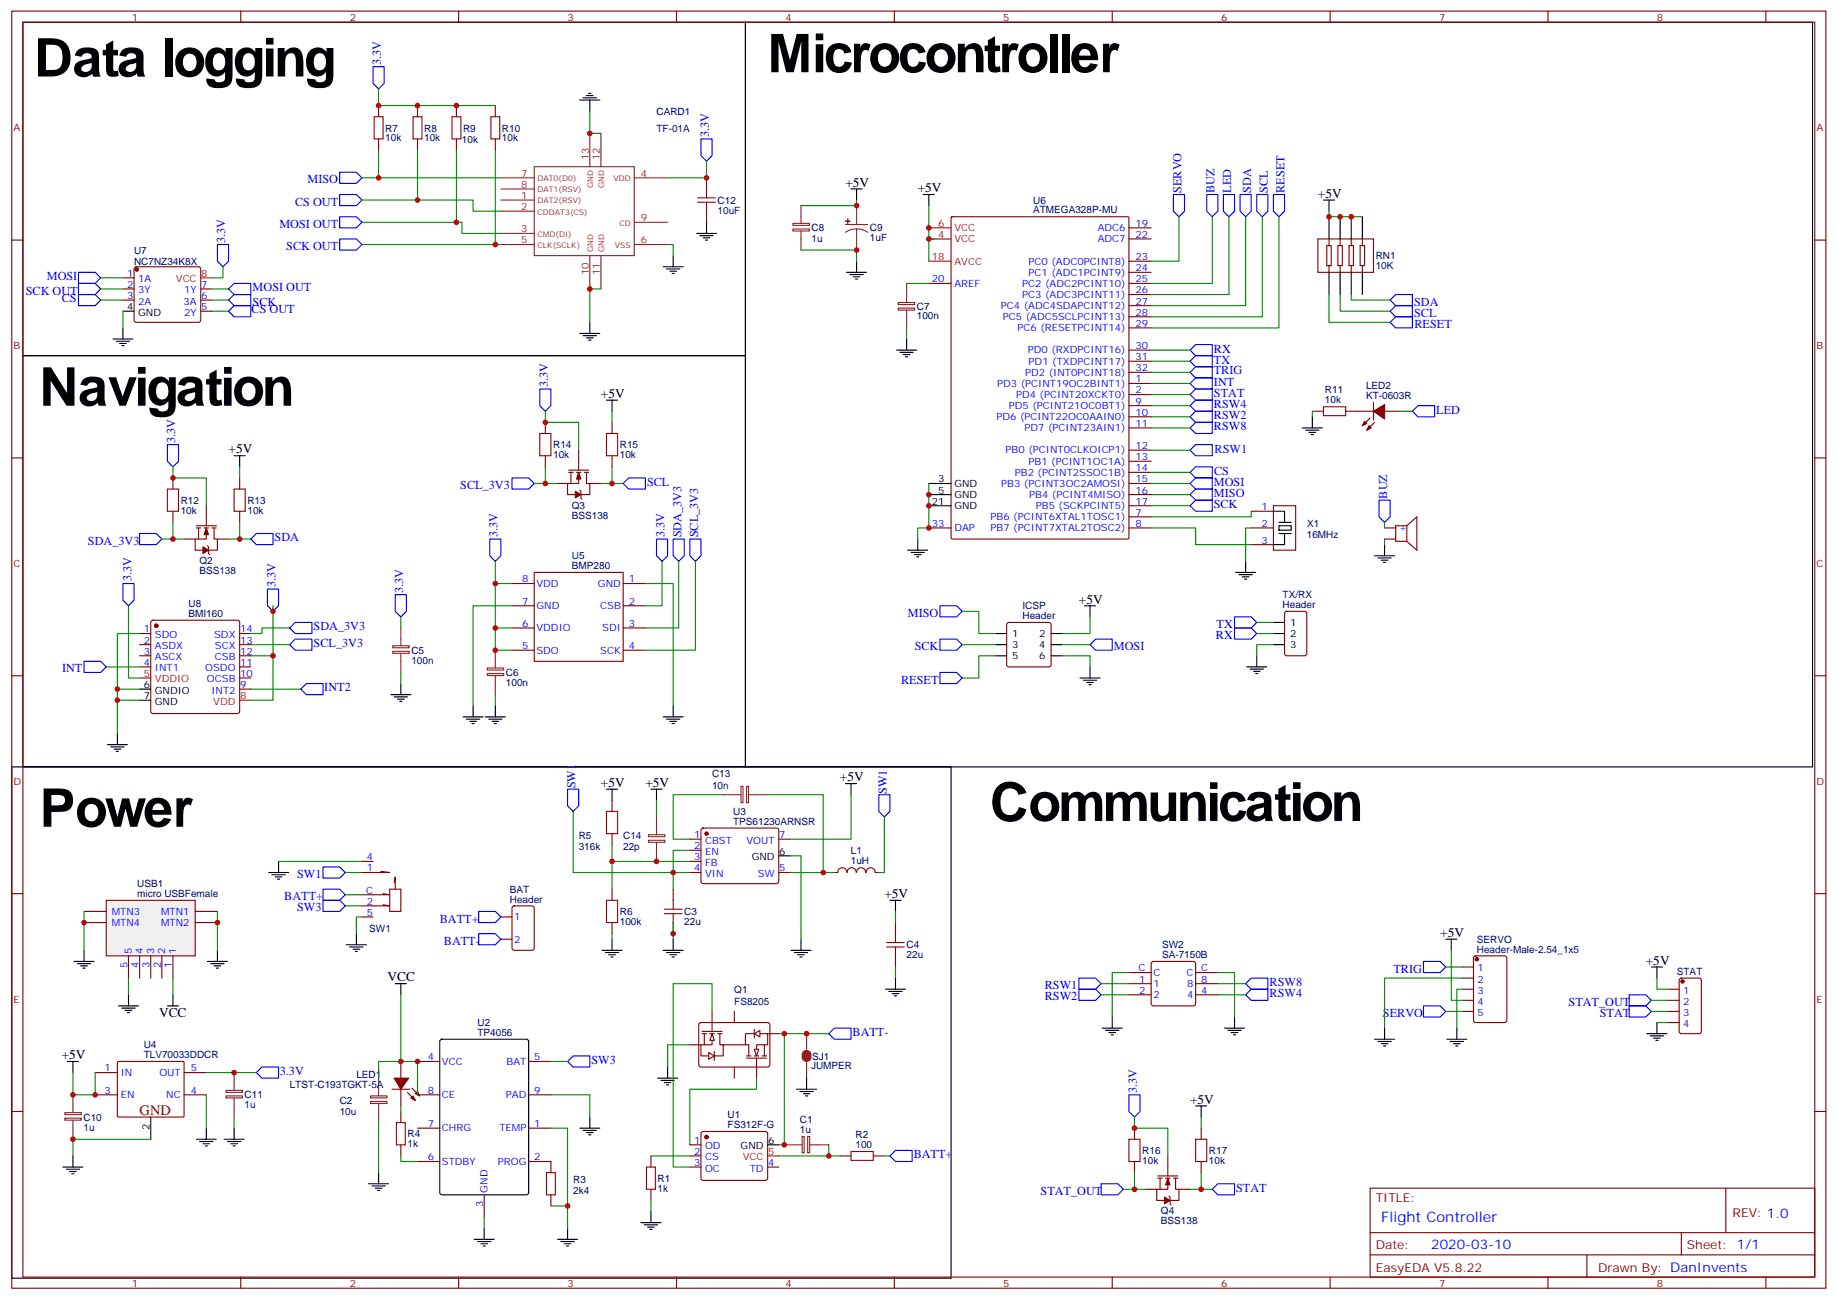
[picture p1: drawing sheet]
<svg xmlns="http://www.w3.org/2000/svg" width="583mm" height="413mm" viewBox="0 0 583 413" stroke-linecap="round" stroke-linejoin="round" font-family="sans-serif">
<path d="M7.3 7.1h229.3v105.8h-229.3zM236.6 7.1h338.6v236.3h-338.6zM7.3 112.9h229.3v130.5h-229.3zM3.7 243.4h298.1v162.3h-298.1zM243.6 363.4h3.6" fill="none" stroke="#000" stroke-width=".35"/>
<g fill="none" stroke="#870000" stroke-width=".35">
<path d="M3.7 3.5h575.8v405.4h-575.8zM7.3 7.1h568.6v398.2h-568.6zM76.4 3.5v3.6M145.6 3.5v3.6M214.7 3.5v3.6M283.8 3.5v3.6M353 3.5v3.6M422.1 3.5v3.6M491.3 3.5v3.6M560.4 3.5v3.6M3.7 76.2h3.6M575.9 76.2h3.6"/>
<path d="M3.7 145.3h3.6M575.9 145.3h3.6M3.7 214.5h3.6M575.9 214.5h3.6M3.7 283.6h3.6M575.9 283.6h3.6M222 324.8l.5-.2h21.4l.4 .7v12.9l-.7 .5-21.4-.1-.4-.6v-12.7zM222.8 327.4h6.4M222.8 328.1h1.4M223.5 328.1v3.5M225.3 328.1h1.4M226 328.1v3.5h-3.5v3.5h2.4"/>
<path d="M226 324.6v2.8M226.7 333.7v2.8M227.8 328.1h1.4M228.5 328.1v3.5h1v3.5h-2.8M229.5 331.6h7.1M236.9 335.8h6.4M236.9 335.1h1.4M239.4 328.1h-2.8v3.5h1v3.5M239.4 326.7v2.8M239.4 335.1h1.4M240.1 335.8v2.9M241.2 328.1h2.4v3.5h-3.5v3.5"/>
<path d="M241.9 335.1h1.4M242.6 331.6v3.5M3.7 352.8h3.6M222.7 359.3l.5-.2h19.7l.5 .2 .2 .5v14.4l-.7 .4h-20l-.4-.7v-14.1zM575.9 352.8h3.6M218.9 363.4h3.6M218.9 366.9h3.6M218.9 370.4h3.6M243.6 370.4h3.6M266.6 366.9h3.5M277.1 366.9h3.6M434.8 377.1h141.1v28.2h-141.1z"/>
<path d="M547.7 377.1v14.1M434.8 391.2h141.1M434.8 398.3h141.1M503.6 398.3v7M533.6 391.2v7.1M76.4 405.3v3.6M145.6 405.3v3.6M214.7 405.3v3.6M283.8 405.3v3.6M353 405.3v3.6M422.1 405.3v3.6M491.3 405.3v3.6"/>
<path d="M560.4 405.3v3.6"/>
</g>
<circle cx="224.2" cy="360.9" r=".53" fill="#870000" stroke="#870000" stroke-width=".35"/>
<path d="M243.6 366.9h3.6" fill="none" stroke="#f00" stroke-width=".35"/>
<path d="M248.9 363.4h5.7M254.6 360.7h.6v5.2h-.6zM256.3 360.7h.7v5.2h-.7zM257 363.4h6" fill="none" stroke="#8c2424" stroke-width=".35"/>
<path d="M270.1 365.5h7v2.8h-7z" fill="none" stroke="#a10000" stroke-width=".35"/>
<g fill="#fff" stroke="#870000" stroke-width=".35">
<path d="M226 328.1l.7 2.1h-1.4z"/>
<path d="M224.9 334.1l1.8 1-1.8 1.1z"/>
<path d="M239.4 333h1.4l-.7 2.1z"/>
<path d="M239.4 328.1l1.8-1.1v2.1z"/>
</g>
<path d="M218.9 331.6h3.6M226 321v3.6M233 321v3.6M233 338.7v3.5M240.1 338.7v3.5M243.6 328.1h3.6" fill="none" stroke="#870000" stroke-width=".35"/>
<path d="M33.7 285.7h28.2v17.7h-28.2z" fill="#f0f0f0" stroke="#870000" stroke-width=".35"/>
<g fill="none" stroke="#870000" stroke-width=".35">
<path d="M120.2 33.5v3.5M132.5 33.5v3.5M144.9 33.5v3.5M157.2 33.5v3.5M120.2 44.1v3.5M132.5 44.1v3.5M144.9 44.1v3.5M157.2 44.1v3.5M224.2 56.4v3.6M224.2 67v3.6M301.9 69l.3-.2h55.7l.3 .2 .1 101.7-.2 .3-55.9 .1-.3-.2zM358.3 72.3h7"/>
<path d="M358.3 75.8h7M418.3 75.8h17.6v10.6h-17.6zM421.1 78h1.4v6.3h-1.4zM421.8 75.8v2.2M424.6 78h1.4v6.3h-1.4zM425.3 75.8v2.2M428.1 78h1.4v6.3h-1.4zM428.8 75.8v2.2M431.7 78h1.4v6.3h-1.4zM432.4 75.8v2.2M39 88.2h3.5M39 91.7h3.5"/>
<path d="M39 95.2h3.5M42.8 84.9l.5-.2h19.7l.5 .2 .2 .5v16.2l-.2 .5-.5 .2h-19.7l-.5-.2-.3-.5v-16.2zM63.7 91.7h3.5M63.7 95.2h3.5M63.7 98.8h3.5M294.8 90h7M358.3 90h7M358.3 82.9h7M358.3 86.4h7M358.3 93.5h7M358.3 97h7M421.8 84.3v2.1"/>
<path d="M425.3 84.3v2.1M428.8 84.3v2.1M432.4 84.3v2.1M358.3 104.1h7M358.3 111.1h7M358.3 114.7h7M358.3 118.2h7M358.3 100.5h7M173.1 134.1v3.5M194.2 134.1v3.5M358.3 125.2h7M358.3 128.8h7"/>
<path d="M358.3 132.3h7M358.3 135.8h7M358.3 121.7h7M416.5 130.5h3.5M427.1 130.5h8.8M434.8 132.6l-2.4 2.5M435.9 127.7v5.7M436.2 134.1l-2.4 2.4M439.4 130.5h5.3M54.9 151.7v3.5M76.1 151.7v3.5M173.1 144.6v3.6"/>
<path d="M176.6 153.5h3.5M180.5 149.9h1.4M180.5 149.2h6.3M181.2 149.9v3.6M183 149.9h1.4M183.7 149.9v3.6h-3.6v3.5h2.5M183.7 142.9v6.3M184 155.6l.4 .3v2.1l.3 .4M185.4 149.9h1.4M186.1 149.9v3.6h1.1v3.5h-2.8M187.2 153.5h3.5M194.2 144.6v3.6"/>
<path d="M358.3 142.9h7M358.3 146.4h7M358.3 149.9h7M358.3 153.5h7M358.3 157h7M54.9 162.3v3.5M58.4 171.1h3.5M62.3 166.9h6.4M62.3 167.6h1.4M63 167.6v3.5M64.8 167.6h1.4M65.5 167.6v3.5h-3.6v3.5h2.5"/>
<path d="M65.5 160.5v6.4M65.8 173.2l.4 .4v2.1l.3 .3M67.2 167.6h1.5M67.9 167.6v3.5h1.1v3.5h-2.8M69 171.1h3.5M76.1 162.3v3.5M294.8 167.6h7M358.3 167.6h7M358.3 164h7M358.3 160.5h7M397.1 167.6h7M397.1 162.3h7"/>
<path d="M397.1 172.9h7M404.1 160.5h7.1v14.1h-7.1zM439.4 167.6h3.5M439.4 171.1h3.5M446.5 166.9l3.2-2.9v10.6l-3.2-2.8M446.5 166.9v4.9M446.5 166.9h-3.6v4.9h3.6M48.1 197.1l.4-.3h26.9l.5 .3 .2 .5v28.2l-.3 .5-.4 .2h-26.9l-.5-.3-.2-.4v-28.2zM162.5 185.2h7M162.5 192.3h7M162.5 199.3h7M169.5 181.7h28.3v28.2h-28.3z"/>
<path d="M197.8 185.2h7M197.8 192.3h7M197.8 199.3h7M319.7 197.8l.5-.2h12.7l.5 .2 .2 .5v12.7l-.2 .5-.5 .2h-12.7l-.5-.3-.2-.4v-12.7zM407.9 194.2l.5-.2h5.6l.7 .5v12.9l-.4 .7h-5.9l-.7-.4v-13zM44.3 201.1h3.5M44.3 204.6h3.5M44.3 208.1h3.5M44.3 211.7h3.5M76.1 201.1h3.5M76.1 204.6h3.5M76.1 208.1h3.5"/>
<path d="M76.1 211.7h3.5M76.1 218.7h3.5M76.1 215.2h3.5M162.5 206.4h7M197.8 206.4h7M194.2 254v3.5M114.9 273.4h3.5M120.9 276.6l2.8 .3h-8.8M194.2 264.6v3.5M218.9 266.3h3.6M218.9 269.9h3.6M218.9 273.4h3.6"/>
<path d="M218.9 276.9h3.6M222.7 263l.5-.2h23.3l.4 .2 .3 .5-.1 16.5-.6 .5-23.6-.1-.4-.6v-16.3zM247.2 266.3h3.5M247.2 276.9h3.5M268.7 276.9a1.41 1.41 0 0 0-1.4-1.5 1.41 1.41 0 0 0-1.4 1.5h-1.1M268.9 276.9a1.41 1.41 0 0 1 1.4-1.5 1.41 1.41 0 0 1 1.4 1.5M271.9 276.9a1.41 1.41 0 0 1 1.4-1.5 1.41 1.41 0 0 1 1.4 1.5M274.9 276.9a1.41 1.41 0 0 1 1.4-1.5 1.41 1.41 0 0 1 1.4 1.5M277.8 276.9h1.1M26.7 292.8h7M26.7 289.3h7M61.9 292.8h7.1"/>
<path d="M61.9 289.3h7.1M114.9 291h3.5M121.6 283.6l2.1 .4h-8.8M121.6 287.2l2.1 .3h-8.8M123.7 282.2h3.5v7.1h-3.5zM125.1 280.1l.3-1.8v3.9M159 291h3.5M159 298.1h3.5M162.7 287.7l.5-.2h5.6l.7 .4v13l-.4 .7h-5.9l-.7-.4v-13zM194.2 282.2v3.5M194.2 292.8v3.5M213.6 282.2v3.5"/>
<path d="M213.6 292.8v3.5M284.2 292.8v3.5M40.8 303.4v7M44.3 303.4v7M47.8 303.4v7M51.4 303.4v7M54.9 303.4v7M284.2 303.4v3.5M358.3 312.2h7M358.3 315.7h7M358.3 308.7h7M365.6 305.4l.4-.2h12.7l.5 .2 .2 .5v12.7l-.2 .5-.5 .2h-12.7l-.5-.3-.2-.4v-12.7z"/>
<path d="M379.4 312.2h7.1M379.4 315.7h7.1M379.4 308.7h7.1M464.1 306.9h3.5M464.1 310.4h3.5M464.1 314h3.5M464.1 317.5h3.5M467.9 303.6l.4-.2h9.2l.7 .4v20l-.4 .7-9.5 .1-.6-.5-.1-20zM529.4 314h3.5M529.4 317.5h3.5M533.1 310.7l.5-.3h5.7l.6 .5 .1 16.5-.5 .6-5.9 .1-.6-.5-.1-16.5zM37.3 337.1l.3-.2 20.6 .1 .2 .3v17.1l-.3 .1h-20.7l-.1-.3z"/>
<path d="M127.2 336.9v5.3M132.5 336.9h7.1M167.8 336.9h7M464.1 321h3.5M529.4 321h3.5M529.4 324.6h3.5M30.2 340.4h7.1M30.2 347.5h7.1M58.4 340.4h7.1M58.4 347.5h7.1M124.4 345.7h5.6M127.2 345.7v5.3"/>
<path d="M127.2 352.8v3.5M129.3 346.8l2.5 2.4M130.7 345.4l2.5 2.4M132.5 347.5h7.1M132.5 358.1h7.1M167.8 347.5h7M167.8 358.1h7M360 358.1v3.5M381.2 358.1v3.5M127.2 363.4v3.5M132.5 368.7h7.1M153.7 379.2v7.1"/>
<path d="M167.8 368.7h7v3.5M174.8 379.2v3.6M206.6 366.9v3.5M206.6 377.5v3.5M360 368.7v3.5M363.6 377.5h3.5M367.5 373.2h6.3M367.5 373.9h1.4M368.2 373.9v3.6M369.9 373.9h1.4M370.6 373.9v3.6h-3.5v3.5h2.5M370.6 366.9v6.3"/>
<path d="M371 379.6l.3 .3v2.2l.4 .3M372.4 373.9h1.4M373.1 373.9v3.6h1.1v3.5h-2.9M374.2 377.5h3.5M381.2 368.7v3.5"/>
</g>
<g fill="none" stroke="#a10000" stroke-width=".35">
<path d="M118.7 37h2.9v7.1h-2.9zM131.1 37h2.8v7.1h-2.8zM143.4 37h2.9v7.1h-2.9zM155.8 37h2.8v7.1h-2.8zM224.2 60v2.8M221.4 64.2h5.6M221.4 62.8h5.6M224.2 64.2v2.8M171.3 137.6h3.5v7h-3.5zM192.5 137.6h3.5v7h-3.5zM420 129.1h7.1v2.8h-7.1zM53.1 155.2h3.6v7.1h-3.6z"/>
<path d="M74.3 155.2h3.5v7.1h-3.5zM192.5 257.5h3.5v7.1h-3.5zM192.5 285.7h3.5v7.1h-3.5zM210.8 290h5.7M210.8 288.6h5.7M213.6 285.7v2.9M213.6 290v2.8M281.4 299.2h5.6M284.2 296.3v2.9M281.4 300.6h5.6M284.2 300.6v2.8M125.8 356.3h2.8v7.1h-2.8z"/>
<path d="M173.4 372.2h2.8v7h-2.8zM205.2 370.4h2.8v7.1h-2.8zM358.3 361.6h3.5v7.1h-3.5zM379.4 361.6h3.6v7.1h-3.6z"/>
</g>
<g fill="none" stroke="#8c2424" stroke-width=".35">
<path d="M159 56.4h10.5M159 60h10.5M169.5 52.9h31.8v28.2h-31.8zM187.2 42.3v10.6M190.7 42.3v10.6M201.3 56.4h10.6M159 63.5h10.5M159 67h10.5M159 74.1h10.5M159 77.6h10.5M201.3 77.6h10.6M201.3 70.6h10.6"/>
<path d="M251.7 72.7h5.2v.6h-5.2zM251.7 70.9h5.2v.6h-5.2zM254.2 65.3v5.6M254.2 73.4v6M268.3 71.3h7.1M271.9 72.7l1.8 .2 1.7 .8M271.9 72.7l-1.9 .2-1.7 .8M271.9 65.3v6M271.9 72.7v6.7M187.2 81.1v10.6M190.7 81.1v10.6M285.1 96h5.2v.7h-5.2z"/>
<path d="M285.1 97.8h5.2v.6h-5.2zM287.7 90v6M287.7 98.4v5.7M127.2 199.3v5.7M124.7 206.7h5.2v.7h-5.2zM124.7 205h5.2v.6h-5.2zM127.2 207.4v6M154.7 213.8h5.1v.6h-5.1zM154.7 212h5.1v.7h-5.1zM157.2 206.4v5.6M157.2 214.5v6M208.4 259.3v5.6"/>
<path d="M229.5 252.2h5.7M235.2 249.6h.6v5.2h-.6zM236.9 249.6h.7v5.2h-.7zM237.6 252.2h6M205.8 266.7h5.2v.6h-5.2zM205.8 264.9h5.2v.7h-5.2zM208.4 267.4v6M256 328.1v4.9M256 337.3v4.9M20.6 354.9h5.2v.6h-5.2zM20.6 353.1h5.2v.7h-5.2zM23.1 347.5v5.6"/>
<path d="M23.1 355.6v6M71.8 347.8h5.1v.7h-5.1zM71.8 346.1h5.1v.6h-5.1zM74.3 340.4v5.7M74.3 348.5v6M117.6 349.6h5.2v.6h-5.2zM117.6 347.8h5.2v.7h-5.2zM120.2 342.2v5.6M120.2 350.3v6"/>
</g>
<g fill="#870000" stroke="#870000" stroke-width=".35">
<path d="M131.1 347.8l.7 1.4-1.4-.7z"/>
<path d="M131.8 347.1l.7-.7 .7 1.4z"/>
<path d="M125.1 342.2h4.6l-2.5 3.5z"/>
<path d="M433.1 133.7l.7 .7-1.4 .7z"/>
<path d="M434.5 135.1l.7 .7-1.4 .7z"/>
<path d="M435.9 130.5l3.5-2.1v4.6z"/>
<path d="M64.4 173.6l1.8 1-1.8 1.1z"/>
<path d="M65.5 167.6l.7 2.1h-1.4z"/>
<path d="M182.6 155.9l1.8 1.1-1.8 1z"/>
<path d="M183.7 149.9l.7 2.1h-1.4z"/>
<path d="M369.6 379.9l1.7 1.1-1.7 1.1z"/>
<path d="M370.6 373.9l.7 2.2h-1.4z"/>
<circle cx="468.7" cy="304.4" r=".53"/>
<circle cx="43.4" cy="85.5" r=".53"/>
<circle cx="49.6" cy="198.6" r=".53"/>
<circle cx="224.2" cy="264.6" r=".53"/>
<circle cx="534" cy="311.5" r=".53"/>
</g>
<g fill="none" stroke="#000" stroke-width=".35">
<path d="M184 31.8h6.4M185.1 31h4.2M186.1 30.3h2.1M186.8 29.6h.7M187.2 31.8v3.5M270.1 60h3.5M271.9 60v3.5M221.1 74.1h6.3M222.1 74.8h4.2M223.2 75.5h2.1M223.9 76.2h.7M224.2 70.6v3.5"/>
<path d="M293 61.7h3.5M294.8 61.7v3.6M420 63.5h3.5M421.8 63.5v3.5M421.8 68.8v7M425.3 68.8v7M428.8 68.8v7M432.4 68.8v7M39 98.8h3.5M210.5 84.7h6.3M211.5 85.4h4.3M212.6 86.1h2.1"/>
<path d="M213.3 86.8h.7M213.6 81.1v3.6M268.7 86.4h6.3M269.7 87.1h4.3M270.8 87.8h2.1M271.5 88.5h.7M271.9 82.9v3.5M421.8 86.4v7.1M425.3 86.4v7.1M428.8 86.4v7.1M432.4 86.4v7.1M35.8 107.6h6.4"/>
<path d="M36.9 108.3h4.2M38 109h2.1M38.7 109.7h.7M39 104.1v3.5M184 105.8h6.4M185.1 106.5h4.2M186.1 107.2h2.1M186.8 107.9h.7M187.2 102.3v3.5M284.6 111.1h6.3M285.6 111.8h4.2M286.7 112.5h2.1"/>
<path d="M287.4 113.2h.7M287.7 107.6v3.5M192.5 127h3.5M194.2 127v3.5M413.3 135.8h6.4M414.4 136.5h4.2M415.4 137.2h2.1M416.1 137.9h.7M416.5 132.3v3.5M74.3 144.6h3.5M76.1 144.6v3.6M294.8 157h7"/>
<path d="M294.8 153.5h7M288.1 174.6h6.3M289.1 175.3h4.3M290.2 176h2.1M290.9 176.7h.7M291.3 171.1v3.5M294.8 160.5h7M395.3 178.2v3.5M404.1 162.3h3.6v3.5M405.9 166.9h3.9v1.4h-3.9zM405.9 169.3h3.9M405.9 165.8h3.9"/>
<path d="M407.7 169.3v3.6h-3.6M436.2 176.4h6.4M437.3 177.1h4.2M438.4 177.8h2.1M439.1 178.5h.7M439.4 172.9v3.5M344.2 192.3h3.5M345.9 192.3v3.5M392.1 181.7h6.4M393.2 182.4h4.2M394.3 183.1h2.1M395 183.8h.7"/>
<path d="M404.1 197.6h3.6M44.3 218.7h3.5M127.2 217v3.5M315.9 201.1h3.6M315.9 204.6h3.6M315.9 208.1h3.6M333.6 201.1h3.5M333.6 204.6h3.5M333.6 208.1h3.5M342.8 215.2h6.3M343.8 215.9h4.3M344.9 216.6h2.1"/>
<path d="M345.6 217.3h.7M345.9 211.7v3.5M395.7 211.7h6.3M396.7 212.4h4.3M397.8 213.1h2.1M398.5 213.8h.7M398.9 208.1v3.6M404.1 201.1h3.6M404.1 204.6h3.6M34.1 236.4h6.3M35.1 237.1h4.3M36.2 237.8h2.1"/>
<path d="M36.9 238.5h.7M37.3 232.8v3.6M44.3 222.2h3.5M124 220.5h6.4M125.1 221.2h4.2M126.2 221.9h2.1M126.9 222.6h.7M147 227.5h6.3M148 228.2h4.3M149.1 229h2.1M149.8 229.7h.7M150.1 224v3.5"/>
<path d="M154 227.5h6.4M155.1 228.2h4.2M156.1 229h2.2M156.8 229.7h.8M157.2 224v3.5M210.5 227.5h6.3M211.5 228.2h4.3M212.6 229h2.1M213.3 229.7h.7M213.6 224v3.5M192.5 250.5h3.5M194.2 250.5v3.5"/>
<path d="M206.6 250.5h3.5M208.4 250.5v3.5M268.3 248.7h3.6M270.1 248.7v3.5M85.2 276.9h6.4M86.3 277.6h4.2M87.3 278.3h2.2M88.1 279h.7M88.4 273.4v3.5M247.2 271.6h3.5M109.9 299.9h6.4M113.1 296.3v3.6"/>
<path d="M194.2 298.1v3.5M213.6 298.1v3.5M254.2 298.1v3.5M282.4 285.7h3.6M284.2 285.7v3.6M458.8 298.1h3.6M460.6 298.1v3.5M23.5 305.2h6.3M24.6 305.9h4.2M25.6 306.6h2.1M26.3 307.3h.7M26.7 301.6v3.6"/>
<path d="M37.6 319.3h6.4M38.7 320h4.2M40.8 315.7v3.6M53.1 319.3h3.6M54.9 315.7v3.6M65.8 305.2h6.4M66.9 305.9h4.2M67.9 306.6h2.2M68.7 307.3h.7M69 301.6v3.6M111 300.6h4.2M112 301.3h2.2"/>
<path d="M112.7 302h.8M125.4 312.2h3.6M127.2 312.2v3.5M191.1 301.6h6.3M192.1 302.3h4.3M193.2 303h2.1M193.9 303.7h.7M210.5 301.6h6.3M211.5 302.3h4.3M212.6 303h2.1M213.3 303.7h.7M251 301.6h6.4"/>
<path d="M252.1 302.3h4.2M253.2 303h2.1M253.9 303.7h.7M281 314h6.4M282.1 314.7h4.2M283.1 315.4h2.2M283.8 316.1h.8M284.2 310.4v3.6M524.1 306.9h3.5M525.9 306.9v3.5M21.4 336.9h3.5M23.1 336.9v3.5"/>
<path d="M39.7 320.7h2.1M40.4 321.4h.7M139.8 330.1l.5-.3h26.8l.6 .5 .1 48.2-.5 .7h-27l-.7-.4v-48.2zM211.9 338.7v3.5M349.8 326.3h6.4M350.9 327h4.2M351.9 327.7h2.1M352.6 328.4h.7M353 322.8v3.5M388.6 326.3h6.4M389.7 327h4.2M390.7 327.7h2.2"/>
<path d="M391.4 328.4h.7M391.8 322.8v3.5M436.2 329.8h6.4M437.3 330.6h4.2M438.4 331.3h2.1M439.1 332h.7M439.4 326.3v3.5M459.2 329.8h6.3M460.2 330.6h4.3M461.3 331.3h2.1M462 332h.7M462.4 326.3v3.5"/>
<path d="M522.7 328.1h6.3M523.7 328.8h4.3M524.8 329.5h2.1M525.5 330.2h.7M525.9 324.6v3.5M47.8 354.5v7.1M65.5 358.1v3.5M74.3 358.1v3.5M184 358.1h6.4M185.1 358.8h4.2M186.1 359.5h2.1M187.2 354.5v3.6"/>
<path d="M208.7 342.2h6.4M209.8 342.9h4.2M210.8 343.6h2.1M211.5 344.3h.7M252.8 345.7h6.4M253.9 346.4h4.2M254.9 347.1h2.1M255.6 347.8h.7M256 342.2v3.5M379.4 351h3.6M381.2 351v3.5M20 370.4h6.3"/>
<path d="M21 371.1h4.3M22.1 371.8h2.1M22.8 372.5h.7M23.1 366.9v3.5M62.3 361.6h6.4M63.4 362.3h4.2M64.4 363h2.1M65.1 363.7h.7M71.1 361.6h6.4M72.2 362.3h4.2M73.2 363h2.2M73.9 363.7h.7"/>
<path d="M117 375.7h6.3M118 376.4h4.3M119.1 377.1h2.1M119.8 377.8h.7M120.2 372.2v3.5M186.8 360.2h.7M150.5 393.3h6.3M151.6 394.1h4.2M152.6 394.8h2.1M153.3 395.5h.7M153.7 389.8v3.5M177 393.3h6.3"/>
<path d="M178 394.1h4.2M179.1 394.8h2.1M179.8 395.5h.7M180.1 389.8v3.5M203.4 388.1h6.4M204.5 388.8h4.2M205.5 389.5h2.1M206.2 390.2h.7M206.6 384.5v3.6"/>
</g>
<path d="M294.8 72.3h7M294.8 75.8h7M63.7 88.2h3.5M294.8 82.9h7M44.3 215.2h3.5M76.1 222.2h3.5" fill="none" stroke="#f00" stroke-width=".35"/>
<g fill="#8c2424" stroke="#8c2424" stroke-width=".35">
<path d="M268.3 70.2h1.4z"/>
<path d="M269 69.5l.1 1.4z"/>
</g>
<path d="M255.3 334.8a.71 .71 0 0 1 .7-.7 .71 .71 0 0 1 .7 .7M255.3 335.5a.71 .71 0 0 0 .7 .7 .71 .71 0 0 0 .7-.7" fill="none" stroke="#8c2424" stroke-width="1.8"/>
<g fill="none" stroke="#00f" stroke-width=".35">
<path d="M118.4 21.2h3.5v5.3l-1.7 1.7-1.8-1.7zM107.8 54.7h5.3l1.8 1.7-1.8 1.8h-5.3zM222.5 44.1h3.5v5.3l-1.8 1.8-1.7-1.8zM69 77.6h3.5v5.3l-1.7 1.8-1.8-1.8zM107.8 61.7h5.3l1.8 1.8-1.8 1.8h-5.3zM107.8 68.8h5.3l1.8 1.8-1.8 1.7h-5.3zM107.8 75.8h5.3l1.8 1.8-1.8 1.8h-5.3zM372.4 61.7h3.5v5.3l-1.7 1.8-1.8-1.8zM383 61.7h3.5v5.3l-1.8 1.8-1.7-1.8zM388.3 61.7h3.5v5.3l-1.8 1.8-1.7-1.8zM393.6 61.7h3.5v5.3l-1.8 1.8-1.7-1.8zM398.9 61.7h3.5v5.3l-1.8 1.8-1.7-1.8z"/>
<path d="M404.1 61.7h3.6v5.3l-1.8 1.8-1.8-1.8zM24.9 90h5.3l1.8 1.7-1.8 1.8h-5.3zM24.9 86.4h5.3l1.8 1.8-1.8 1.8h-5.3zM24.9 93.5h5.3l1.8 1.7-1.8 1.8h-5.3zM72.5 91.7l1.8-1.7h5.3v3.5h-5.3zM72.5 95.2l1.8-1.7h5.3v3.5h-5.3zM72.5 98.8l1.8-1.8h5.3v3.5h-5.3zM442.9 93.5h5.3v3.5h-5.3l-1.7-1.8zM442.9 97h5.3v3.5h-5.3l-1.7-1.7zM377.7 111.1l1.7-1.7h5.3v3.5h-5.3zM377.7 114.7l1.7-1.8h5.3v3.5h-5.3zM377.7 118.2l1.7-1.8h5.3v3.5h-5.3z"/>
<path d="M379.4 119.9h5.3v3.6h-5.3l-1.7-1.8zM442.9 100.5h5.3v3.6h-5.3l-1.7-1.8zM171.3 123.5h3.5v5.3l-1.7 1.7-1.8-1.7zM379.4 134.1h5.3v3.5h-5.3l-1.7-1.8zM379.4 127h5.3v3.5h-5.3l-1.7-1.7zM379.4 130.5h5.3v3.6h-5.3l-1.7-1.8zM379.4 123.5h5.3v3.5h-5.3l-1.7-1.8zM448.2 130.5l1.8-1.7h5.3v3.5h-5.3zM53.1 141.1h3.6v5.3l-1.8 1.8-1.8-1.8zM162.5 151.7h5.3l1.7 1.8-1.7 1.7h-5.3zM199.5 151.7h5.3v3.5h-5.3l-1.7-1.7zM377.7 142.9l1.7-1.8h5.3v3.5h-5.3z"/>
<path d="M377.7 149.9l1.7-1.7h5.3v3.5h-5.3zM377.7 157l1.7-1.8h5.3v3.6h-5.3zM379.4 151.7h5.3v3.5h-5.3l-1.7-1.7zM437.7 158.8h3.5v5.2l-1.8 1.8-1.7-1.8zM44.3 169.3h5.3l1.8 1.8-1.8 1.8h-5.3zM79.6 171.1l1.8-1.8h5.2v3.6h-5.2zM155.4 171.1h3.6v5.3l-1.8 1.8-1.8-1.8zM208.4 171.1h3.5v5.3l-1.8 1.8-1.7-1.8zM213.6 171.1h3.6v5.3l-1.8 1.8-1.8-1.8zM218.9 171.1h3.6v5.3l-1.8 1.8-1.8-1.8zM377.7 160.5l1.7-1.7h5.3v3.5h-5.3zM39 185.2h3.5v5.3l-1.7 1.8-1.8-1.8z"/>
<path d="M84.9 187h3.5v5.3l-1.8 1.7-1.7-1.7zM91.9 199.3l1.8-1.7h5.3v3.5h-5.3zM125.4 188.7h3.6v5.3l-1.8 1.8-1.8-1.8zM298.3 192.3h5.3l1.8 1.7-1.8 1.8h-5.3zM391.8 195.8h5.3l1.8 1.8-1.8 1.7h-5.3zM391.8 199.3h5.3l1.8 1.8-1.8 1.7h-5.3zM26.7 209.9h5.3l1.7 1.8-1.7 1.7h-5.3zM91.9 204.6l1.8-1.8h5.3v3.6h-5.3zM95.5 218.7l1.7-1.7h5.3v3.5h-5.3zM298.3 202.8h5.3l1.8 1.8-1.8 1.8h-5.3zM298.3 213.4h5.3l1.8 1.8-1.8 1.8h-5.3zM347.7 202.8h5.3v3.6h-5.3l-1.8-1.8z"/>
<path d="M180.1 250.5h3.6v5.3l-1.8 1.7-1.8-1.7zM278.9 252.2h3.5v5.3l-1.7 1.8-1.8-1.8zM102.5 275.2h5.3l1.8 1.7-1.8 1.8h-5.3zM102.5 282.2h5.3l1.8 1.8-1.8 1.7h-5.3zM102.5 285.7h5.3l1.8 1.8-1.8 1.8h-5.3zM151.9 289.3h5.3l1.8 1.7-1.8 1.8h-5.3zM151.9 296.3h5.3l1.8 1.8-1.8 1.8h-5.3zM342.4 310.4h5.3l1.8 1.8-1.8 1.8h-5.3zM342.4 314h5.3l1.8 1.7-1.8 1.8h-5.3zM395.3 312.2l1.8-1.8h5.3v3.6h-5.3zM395.3 315.7l1.8-1.7h5.3v3.5h-5.3zM451.8 319.3h5.3l1.7 1.7-1.7 1.8h-5.3z"/>
<path d="M451.8 305.2h5.3l1.7 1.7-1.7 1.8h-5.3zM517 315.7h5.3l1.8 1.8-1.8 1.8h-5.3zM517 319.3h5.3l1.8 1.7-1.8 1.8h-5.3zM181.9 335.1h5.3v3.6h-5.3l-1.8-1.8zM264.8 326.3h5.3v3.5h-5.3l-1.8-1.7zM81.4 340.4l1.7-1.7h5.3v3.5h-5.3zM358.3 347.5h3.5v5.3l-1.8 1.7-1.7-1.7zM282.4 366.9l1.8-1.8h5.3v3.6h-5.3zM349.5 375.7h5.3l1.7 1.8-1.7 1.7h-5.3zM384.7 377.5l1.8-1.8h5.3v3.5h-5.3z"/>
</g>
<g fill="none" stroke="#008700" stroke-width=".35">
<path d="M120.2 28.2v5.3h37M187.2 35.3v7h3.5M114.9 56.4h44.1M120.2 47.6v8.8M132.5 47.6v15.9M144.9 47.6v23M157.2 47.6v30M224.2 51.2v5.2h-12.3M114.9 77.6h44.1M114.9 70.6h31.7v3.5h12.4M114.9 63.5h35.2v3.5h8.9M211.9 77.6h1.7v3.5"/>
<path d="M254.2 79.4h17.7v3.5M271.9 63.5v1.8h-17.7M294.8 65.3v10.5M296.5 75.8h-1.7v7.1M374.2 68.8v14.1h-8.9M384.7 68.8v21.2h-19.4M390 68.8v24.7h-24.7M395.3 68.8v28.2h-30M400.6 68.8v31.7h-35.3M405.9 68.8v35.3h-40.6M421.8 67v1.8h10.6M32 95.2h7"/>
<path d="M32 88.2h7M32 91.7h7M39 98.8v5.3M67.2 98.8h5.3M67.2 95.2h5.3M67.2 91.7h5.3M70.8 84.7v3.5h-3.6M190.7 91.7h-3.5v10.6M287.7 90h7.1M421.8 93.5v8.8h19.4M425.3 93.5v5.3h15.9M428.8 93.5v1.7h12.4"/>
<path d="M287.7 104.1v3.5M365.3 111.1h12.4M365.3 114.7h12.4M365.3 118.2h12.4M173.1 130.5v3.6h10.6v8.8M194.2 130.5v3.6M365.3 121.7h12.4M365.3 125.2h12.4M365.3 128.8h12.4M365.3 132.3h12.4M365.3 135.8h12.4M416.5 130.5v1.8"/>
<path d="M444.7 130.5h3.5M54.9 148.2v3.5h10.6v8.8M76.1 148.2v3.5M169.5 153.5h3.6M173.1 148.2v5.3h3.5M194.2 148.2v5.3h-3.5M194.2 153.5h3.6M294.8 153.5v14.1h-3.5v3.5M365.3 142.9h12.4M365.3 149.9h12.4M365.3 153.5h12.4M365.3 157h12.4"/>
<path d="M51.4 171.1h3.5M54.9 165.8v5.3h3.5M76.1 165.8v5.3h-3.6M76.1 171.1h3.5M157.2 178.2v28.2h5.3M210.1 178.2v14.1h-5.3M215.4 178.2v21.1h-10.6M220.7 178.2v28.2h-15.9M365.3 167.6h14.1v5.3h17.7M365.3 160.5h12.4M397.1 162.3v1.7h-31.8M397.1 167.6h-1.8v10.6"/>
<path d="M439.4 165.8v1.8M439.4 171.1v1.8M40.8 192.3v22.9h3.5M86.6 192.3v15.8h-7M91.9 199.3h-8.8v1.8h-3.5M127.2 195.8v3.5M157.2 199.3h5.3M157.2 185.2h5.3M162.5 192.3h-12.4v31.7M204.8 185.2h8.8v38.8M305.4 194h5.3v7.1h5.2M345.9 195.8v5.3h-8.8"/>
<path d="M398.9 197.6h5.2M33.7 211.7h10.6M44.3 218.7h-7v3.5M44.3 201.1h-7v17.6M79.6 204.6h12.3M79.6 218.7h15.9M86.6 208.1v14.1h-7M127.2 213.4v3.6M305.4 204.6h10.5M315.9 208.1h-5.2v7.1h-5.3M337.1 208.1h8.8v3.6M337.1 204.6h8.8"/>
<path d="M398.9 201.1h5.2M404.1 204.6h-5.2v3.5M44.3 222.2h-7v10.6M157.2 220.5v3.5M181.9 257.5v19.4h37M208.4 254v5.3M229.5 252.2h-15.9v14.1h5.3M243.6 252.2h17.7v24.7h-10.6M270.1 252.2v14.1h-19.4M280.7 259.3v17.6h-1.8M88.4 273.4h26.5M109.6 276.9h5.3"/>
<path d="M194.2 268.1v5.3h24.7M194.2 273.4v8.8M218.9 269.9h-5.3v12.3M250.7 271.6h3.5v26.5M261.3 276.9h3.5M26.7 289.3v12.3M69 289.3v12.3M109.6 284h5.3M109.6 287.5h5.3M114.9 291h-1.8v5.3M194.2 296.3v1.8M213.6 292.8v5.3"/>
<path d="M284.2 289.3v3.5M40.8 310.4v5.3M54.9 310.4v5.3M127.2 315.7v21.2h5.3v10.6M284.2 306.9v3.5M349.5 312.2h8.8M349.5 315.7h8.8M358.3 308.7h-5.3v14.1M386.5 308.7h5.3v14.1M386.5 312.2h8.8M386.5 315.7h8.8M458.8 306.9h5.3"/>
<path d="M460.6 301.6v15.9h3.5M464.1 310.4h-24.7v15.9M464.1 314h-1.7v12.3M524.1 317.5h5.3M525.9 310.4v3.6h3.5M127.2 336.9h-7v5.3M174.8 336.9h5.3M218.9 331.6h-7v7.1M226 321v-8.8h-12.4v58.2h5.3M247.2 328.1h15.8M248.9 328.1v35.3h-1.7M458.8 321h5.3"/>
<path d="M524.1 321h5.3M525.9 324.6h3.5M23.1 340.4v7.1h7.1v-7.1M65.5 340.4h15.9M65.5 347.5v10.6M74.3 354.5v3.6M120.2 356.3v15.9M127.2 351v1.8M174.8 358.1h5.3v31.7M174.8 347.5h12.4v7M240.1 342.2v3.5h-21.2v17.7M360 354.5v3.6h10.6v8.8"/>
<path d="M381.2 354.5v3.6M47.8 361.6h-24.7v5.3M127.2 366.9v1.8h5.3M206.6 366.9h12.3M247.2 366.9h19.4M263 363.4v3.5M280.7 366.9h1.7M356.5 377.5h3.5M360 372.2v5.3h3.6M381.2 372.2v5.3h-3.5M381.2 377.5h3.5M153.7 386.3v3.5"/>
<path d="M174.8 382.8h5.3M206.6 381v3.5"/>
</g>
<g fill="#c00">
<circle cx="213.6" cy="276.9" r=".88"/>
<circle cx="381.2" cy="377.5" r=".88"/>
<circle cx="360" cy="377.5" r=".88"/>
<circle cx="360" cy="358.1" r=".88"/>
<circle cx="86.6" cy="194" r=".88"/>
<circle cx="428.8" cy="68.8" r=".88"/>
<circle cx="173.1" cy="134.1" r=".88"/>
<circle cx="54.9" cy="151.7" r=".88"/>
<circle cx="54.9" cy="171.1" r=".88"/>
<circle cx="76.1" cy="171.1" r=".88"/>
<circle cx="173.1" cy="153.5" r=".88"/>
<circle cx="194.2" cy="153.5" r=".88"/>
<circle cx="294.8" cy="72.3" r=".88"/>
<circle cx="294.8" cy="75.8" r=".88"/>
<circle cx="37.3" cy="222.2" r=".88"/>
<circle cx="248.9" cy="363.4" r=".88"/>
<circle cx="157.2" cy="77.6" r=".88"/>
<circle cx="132.5" cy="63.5" r=".88"/>
<circle cx="132.5" cy="33.5" r=".88"/>
<circle cx="120.2" cy="33.5" r=".88"/>
<circle cx="144.9" cy="33.5" r=".88"/>
<circle cx="224.2" cy="56.4" r=".88"/>
<circle cx="157.2" cy="199.3" r=".88"/>
<circle cx="157.2" cy="206.4" r=".88"/>
<circle cx="23.1" cy="347.5" r=".88"/>
<circle cx="23.1" cy="361.6" r=".88"/>
<circle cx="30.2" cy="347.5" r=".88"/>
<circle cx="74.3" cy="340.4" r=".88"/>
<circle cx="187.2" cy="42.3" r=".88"/>
<circle cx="187.2" cy="91.7" r=".88"/>
<circle cx="26.7" cy="292.8" r=".88"/>
<circle cx="180.1" cy="382.8" r=".88"/>
<circle cx="69" cy="292.8" r=".88"/>
<circle cx="127.2" cy="336.9" r=".88"/>
<circle cx="157.2" cy="185.2" r=".88"/>
<circle cx="120.2" cy="56.4" r=".88"/>
<circle cx="144.9" cy="70.6" r=".88"/>
<circle cx="263" cy="366.9" r=".88"/>
<circle cx="271.9" cy="65.3" r=".88"/>
<circle cx="271.9" cy="79.4" r=".88"/>
<circle cx="86.6" cy="208.1" r=".88"/>
<circle cx="37.3" cy="218.7" r=".88"/>
<circle cx="294.8" cy="157" r=".88"/>
<circle cx="294.8" cy="160.5" r=".88"/>
<circle cx="294.8" cy="167.6" r=".88"/>
<circle cx="421.8" cy="68.8" r=".88"/>
<circle cx="425.3" cy="68.8" r=".88"/>
<circle cx="132.5" cy="336.9" r=".88"/>
<circle cx="261.3" cy="276.9" r=".88"/>
<circle cx="213.6" cy="296.3" r=".88"/>
<circle cx="208.4" cy="273.4" r=".88"/>
<circle cx="194.2" cy="273.4" r=".88"/>
<circle cx="256" cy="328.1" r=".88"/>
<circle cx="248.9" cy="328.1" r=".88"/>
</g>
<g font-size="16.9">
<text x="243.6" y="22.9">Microcontroller</text>
<text x="10.8" y="24.3">Data logging</text>
<text x="12.6" y="128.8">Navigation</text>
<text x="12.6" y="262.4">Power</text>
<text x="314.2" y="260.5">Communication</text>
</g>
<text font-size="4.6" fill="#800" x="44.3" y="353.8">GND</text>
<text font-size="4.6" fill="#00f" x="438.4" y="387.7">Flight Controller</text>
<g font-size="4.2">
<text x="268.3" y="59.3">+5V</text>
<text x="291.3" y="61">+5V</text>
<text x="418.3" y="62.8">+5V</text>
<text x="190.7" y="126.3">+5V</text>
<text x="72.5" y="143.9">+5V</text>
<text x="342.4" y="191.6">+5V</text>
<text x="190.7" y="249.8">+5V</text>
<text x="204.8" y="249.8">+5V</text>
<text x="266.6" y="248">+5V</text>
<text x="280.7" y="285">+5V</text>
<text x="457.1" y="297.4">+5V</text>
<text x="123" y="311.5">VCC</text>
<text x="522.3" y="306.2">+5V</text>
<text x="50.5" y="322.8">VCC</text>
<text x="19.6" y="336.2">+5V</text>
<text x="377.7" y="350.3">+5V</text>
</g>
<text font-size="4.2" fill="#00f" x="454.2" y="396.5">2020-03-10</text>
<g font-size="3.9" fill="#00f">
<text x="120.9" y="20.6" transform="rotate(-90 120.9 20.6)">3.3V</text>
<text x="225" y="43.6" transform="rotate(-90 225 43.6)">3.3V</text>
<text x="97.6" y="58.2">MISO</text>
<text x="93.7" y="65.3">CS OUT</text>
<text x="375" y="61.2" transform="rotate(-90 375 61.2)">SERVO</text>
<text x="385.5" y="61.2" transform="rotate(-90 385.5 61.2)">BUZ</text>
<text x="390.8" y="61.2" transform="rotate(-90 390.8 61.2)">LED</text>
<text x="397.1" y="61.2" transform="rotate(-90 397.1 61.2)">SDA</text>
<text x="402.4" y="61.2" transform="rotate(-90 402.4 61.2)">SCL</text>
<text x="407.7" y="61.2" transform="rotate(-90 407.7 61.2)">RESET</text>
<text x="71.5" y="77.1" transform="rotate(-90 71.5 77.1)">3.3V</text>
<text x="88.7" y="72.3">MOSI OUT</text>
<text x="90.9" y="79.4">SCK OUT</text>
<text x="14.9" y="88.9">MOSI</text>
<text x="8.2" y="93.6">SCK OUT</text>
<text x="19.6" y="95.9">CS</text>
<text x="80.2" y="92.4">MOSI OUT</text>
<text x="79.9" y="99.4">CS OUT</text>
<text x="80.2" y="97.1">SCK</text>
<text x="448.8" y="97">SDA</text>
<text x="448.8" y="100.5">SCL</text>
<text x="448.9" y="104">RESET</text>
<text x="385.3" y="111.9">RX</text>
<text x="385.2" y="118.9">TRIG</text>
<text x="385.3" y="115.5">TX</text>
<text x="173.8" y="122.9" transform="rotate(-90 173.8 122.9)">3.3V</text>
<text x="385.3" y="122.5">INT</text>
<text x="385.3" y="126">STAT</text>
<text x="385.3" y="129.5">RSW4</text>
<text x="455.8" y="131.4">LED</text>
<text x="385.3" y="136.6">RSW8</text>
<text x="385.3" y="133">RSW2</text>
<text x="55.6" y="140.6" transform="rotate(-90 55.6 140.6)">3.3V</text>
<text x="385.5" y="143.6">RSW1</text>
<text x="146.1" y="155.3">SCL_3V3</text>
<text x="205.3" y="154.2">SCL</text>
<text x="385.3" y="154.2">MOSI</text>
<text x="385.3" y="150.7">CS</text>
<text x="385.2" y="161.3">SCK</text>
<text x="385.3" y="157.8">MISO</text>
<text x="440.3" y="158.2" transform="rotate(-90 440.3 158.2)">BUZ</text>
<text x="27.9" y="172.9">SDA_3V3</text>
<text x="87.2" y="171.8">SDA</text>
<text x="157.9" y="170.6" transform="rotate(-90 157.9 170.6)">3.3V</text>
<text x="210.9" y="170.6" transform="rotate(-90 210.9 170.6)">3.3V</text>
<text x="216.3" y="170.6" transform="rotate(-90 216.3 170.6)">SDA_3V3</text>
<text x="221.6" y="170.6" transform="rotate(-90 221.6 170.6)">SCL_3V3</text>
<text x="41.7" y="184.5" transform="rotate(-90 41.7 184.5)">3.3V</text>
<text x="87.4" y="186.4" transform="rotate(-90 87.4 186.4)">3.3V</text>
<text x="128" y="188.2" transform="rotate(-90 128 188.2)">3.3V</text>
<text x="288.1" y="195.8">MISO</text>
<text x="99.5" y="200.1">SDA_3V3</text>
<text x="385.9" y="202.8">RX</text>
<text x="386.1" y="199.3">TX</text>
<text x="99.5" y="205.4">SCL_3V3</text>
<text x="290.3" y="206.4">SCK</text>
<text x="353.5" y="206.4">MOSI</text>
<text x="19.7" y="213.4">INT</text>
<text x="102.9" y="219.4">INT2</text>
<text x="286" y="217">RESET</text>
<text x="182.7" y="250.2" transform="rotate(-90 182.7 250.2)">SW1</text>
<text x="281.5" y="252" transform="rotate(-90 281.5 252)">SW1</text>
<text x="94.3" y="278.6">SW1</text>
<text x="90.2" y="285.7">BATT+</text>
<text x="94.3" y="289.2">SW3</text>
<text x="139.6" y="292.9">BATT+</text>
<text x="140.9" y="299.9">BATT-</text>
<text x="442.2" y="308.8">TRIG</text>
<text x="331.6" y="314">RSW1</text>
<text x="331.6" y="317.5">RSW2</text>
<text x="402.9" y="313">RSW8</text>
<text x="402.9" y="316.5">RSW4</text>
<text x="438.9" y="322.9">SERVO</text>
<text x="497.8" y="319.3">STAT_OUT</text>
<text x="507.7" y="322.9">STAT</text>
<text x="270.6" y="328.8">BATT-</text>
<text x="88.8" y="341.3">3.3V</text>
<text x="187.7" y="337.8">SW3</text>
<text x="360.8" y="347" transform="rotate(-90 360.8 347)">3.3V</text>
<text x="290" y="367.6">BATT+</text>
<text x="330.2" y="379.3">STAT_OUT</text>
<text x="392.3" y="378.2">STAT</text>
</g>
<g font-size="3.9" fill="#800">
<text x="436.6" y="381.4">TITLE:</text>
<text x="549.8" y="386.3">REV: 1.0</text>
<text x="436.6" y="396.5">Date:</text>
<text x="535.4" y="396.5">Sheet: 1/1</text>
<text x="436.6" y="403.6">EasyEDA V5.8.22</text>
<text x="507.2" y="403.6">Drawn By: DanInvents</text>
</g>
<g font-size="3.2" fill="#800">
<text x="41.8" y="6.5">1</text>
<text x="111" y="6.5">2</text>
<text x="180.1" y="6.5">3</text>
<text x="249.3" y="6.5">4</text>
<text x="318.4" y="6.5">5</text>
<text x="387.6" y="6.5">6</text>
<text x="456.7" y="6.5">7</text>
<text x="525.9" y="6.5">8</text>
<text x="4.3" y="41.6">A</text>
<text x="576.5" y="41.6">A</text>
<text x="4.3" y="110.8">B</text>
<text x="576.5" y="110.8">B</text>
<text x="4.3" y="179.9">C</text>
<text x="576.5" y="179.9">C</text>
<text x="4.3" y="249.1">D</text>
<text x="576.5" y="249.1">D</text>
<text x="4.3" y="318.2">E</text>
<text x="576.5" y="318.2">E</text>
<text x="41.8" y="408.3">1</text>
<text x="111" y="408.3">2</text>
<text x="180.1" y="408.3">3</text>
<text x="249.3" y="408.3">4</text>
<text x="318.4" y="408.3">5</text>
<text x="387.6" y="408.3">6</text>
<text x="456.7" y="408.3">7</text>
<text x="525.9" y="408.3">8</text>
</g>
<g font-size="3.2" fill="#000080">
<text x="122.3" y="41.7">R7</text>
<text x="134.6" y="41.7">R8</text>
<text x="147" y="41.7">R9</text>
<text x="159.3" y="41.7">R10</text>
<text x="208.4" y="41.8">TF-01A</text>
<text x="208.4" y="36.5">CARD1</text>
<text x="122.3" y="44.8">10k</text>
<text x="134.6" y="44.8">10k</text>
<text x="146.6" y="45.3">10k</text>
<text x="159.3" y="44.8">10k</text>
<text x="227.8" y="64.6">C12</text>
<text x="327.9" y="64.7">U6</text>
<text x="227.8" y="67.8">10uF</text>
<text x="327.9" y="67.7">ATMEGA328P-MU</text>
<text x="257.6" y="76.7">1u</text>
<text x="257.6" y="73.4">C8</text>
<text x="276.1" y="76.6">1uF</text>
<text x="276.1" y="73.4">C9</text>
<text x="42.5" y="80.6">U7</text>
<text x="436.6" y="82.2">RN1</text>
<text x="42.5" y="84.2">NC7NZ34K8X</text>
<text x="436.6" y="85.5">10K</text>
<text x="291" y="101.3">100n</text>
<text x="291" y="98.3">C7</text>
<text x="420.5" y="124.8">R11</text>
<text x="433.5" y="123.5">LED2</text>
<text x="420.5" y="128.1">10k</text>
<text x="433.5" y="126.6">KT-0603R</text>
<text x="175.5" y="142.3">R14</text>
<text x="196.7" y="142.3">R15</text>
<text x="175.5" y="145.4">10k</text>
<text x="196.7" y="145.4">10k</text>
<text x="57.4" y="159.9">R12</text>
<text x="78.5" y="159.9">R13</text>
<text x="181.5" y="161.4">Q3</text>
<text x="57.4" y="163">10k</text>
<text x="78.5" y="163">10k</text>
<text x="181.5" y="164.6">BSS138</text>
<text x="414.8" y="167.4">X1</text>
<text x="414.7" y="170.9">16MHz</text>
<text x="63.3" y="179.1">Q2</text>
<text x="181.5" y="177.5">U5</text>
<text x="63.3" y="182.2">BSS138</text>
<text x="181.5" y="180.6">BMP280</text>
<text x="407" y="189.8">TX/RX</text>
<text x="59.8" y="195.8">BMI160</text>
<text x="59.8" y="192.7">U8</text>
<text x="324.5" y="196.5">Header</text>
<text x="324.5" y="193.4">ICSP</text>
<text x="407" y="193">Header</text>
<text x="130.6" y="207.5">C5</text>
<text x="130.6" y="210.6">100n</text>
<text x="160.5" y="214.5">C6</text>
<text x="160.5" y="217.8">100n</text>
<text x="226" y="250.3">10n</text>
<text x="226" y="246.8">C13</text>
<text x="232.7" y="261.8">TPS61230ARNSR</text>
<text x="232.7" y="258.7">U3</text>
<text x="183.7" y="269.7">316k</text>
<text x="183.7" y="266.1">R5</text>
<text x="197.8" y="269.7">22p</text>
<text x="197.8" y="266.1">C14</text>
<text x="270" y="274.3">1uH</text>
<text x="270" y="271.2">L1</text>
<text x="43.5" y="281.6">USB1</text>
<text x="43.5" y="284.7">micro USBFemale</text>
<text x="161.8" y="286.4">Header</text>
<text x="161.8" y="283.3">BAT</text>
<text x="196.7" y="293.6">100k</text>
<text x="196.7" y="290.5">R6</text>
<text x="217.2" y="293.5">22u</text>
<text x="217.2" y="290.4">C3</text>
<text x="117.2" y="295.8">SW1</text>
<text x="468.7" y="299.2">SERVO</text>
<text x="287.7" y="304.1">22u</text>
<text x="287.7" y="301">C4</text>
<text x="368.8" y="304.1">SA-7150B</text>
<text x="368.8" y="301">SW2</text>
<text x="468.7" y="302.3">Header-Male-2.54_1x5</text>
<text x="532.2" y="309.4">STAT</text>
<text x="233" y="315.1">Q1</text>
<text x="233" y="319">FS8205</text>
<text x="151.5" y="328.8">TP4056</text>
<text x="151.5" y="325.7">U2</text>
<text x="45.6" y="335.8">TLV70033DDCR</text>
<text x="45.6" y="332.5">U4</text>
<text x="257.4" y="339.4">JUMPER</text>
<text x="257.7" y="336.4">SJ1</text>
<text x="91.9" y="345.2">LTST-C193TGKT-5A</text>
<text x="113.1" y="342">LED1</text>
<text x="77.6" y="351.8">1u</text>
<text x="77.6" y="348.6">C11</text>
<text x="107.8" y="350.5">C2</text>
<text x="26.5" y="358.8">1u</text>
<text x="26.5" y="355.7">C10</text>
<text x="107.8" y="354">10u</text>
<text x="230.9" y="358.1">FS312F-G</text>
<text x="230.9" y="355">U1</text>
<text x="253.9" y="359.7">1u</text>
<text x="253.9" y="356.5">C1</text>
<text x="129.3" y="364.1">1k</text>
<text x="129.3" y="361">R4</text>
<text x="271.5" y="364.4">100</text>
<text x="271.5" y="361.3">R2</text>
<text x="362.5" y="369.4">10k</text>
<text x="362.5" y="366.3">R16</text>
<text x="383.7" y="369.4">10k</text>
<text x="383.7" y="366.3">R17</text>
<text x="181.9" y="375.6">R3</text>
<text x="208.7" y="375.1">R1</text>
<text x="181.9" y="379.1">2k4</text>
<text x="208.7" y="378.3">1k</text>
<text x="368.4" y="388.6">BSS138</text>
<text x="368.4" y="385.4">Q4</text>
</g>
<g font-size="3.2" fill="#8d2323">
<text x="186.8" y="50.8" transform="rotate(-90 186.8 50.8)">13</text>
<text x="190.4" y="50.8" transform="rotate(-90 190.4 50.8)">12</text>
<text x="165.4" y="56.1">7</text>
<text x="165.4" y="59.6">8</text>
<text x="203.4" y="56.1">4</text>
<text x="165.4" y="63.1">1</text>
<text x="165.4" y="66.7">2</text>
<text x="203.4" y="70.2">9</text>
<text x="165.4" y="73.7">3</text>
<text x="165.4" y="77.3">5</text>
<text x="203.4" y="77.3">6</text>
<text x="186.8" y="87.3" transform="rotate(-90 186.8 87.3)">10</text>
<text x="190.4" y="87.3" transform="rotate(-90 190.4 87.3)">11</text>
</g>
<g font-size="3.2" fill="#f00">
<text x="297.7" y="72">6</text>
<text x="297.7" y="75.5">4</text>
<text x="302.9" y="73.4">VCC</text>
<text x="302.9" y="76.9">VCC</text>
<text x="295.7" y="82.6">18</text>
<text x="302.9" y="84">AVCC</text>
<text x="55.8" y="89.6">VCC</text>
<text x="63.9" y="87.8">8</text>
<text x="45.6" y="214.8">5</text>
<text x="49.1" y="216.6">VDDIO</text>
<text x="76.2" y="221.9">8</text>
<text x="67.7" y="223.7">VDD</text>
<text x="235.7" y="368.3">VCC</text>
<text x="243.8" y="366.5">5</text>
</g>
<g font-size="3.2" fill="#00f">
<text x="360.4" y="72">19</text>
<text x="348.4" y="73.4">ADC6</text>
<text x="348.4" y="76.9">ADC7</text>
<text x="360.4" y="75.5">22</text>
<text x="326.4" y="84">PC0 (ADC0PCINT8)</text>
<text x="360.4" y="82.6">23</text>
<text x="40.4" y="87.8">1</text>
<text x="43.9" y="89.6">1A</text>
<text x="295.7" y="89.6">20</text>
<text x="326.4" y="87.5">PC1 (ADC1PCINT9)</text>
<text x="360.4" y="86.1">24</text>
<text x="360.4" y="89.6">25</text>
<text x="40.4" y="91.4">2</text>
<text x="40.4" y="94.9">3</text>
<text x="43.9" y="93.1">3Y</text>
<text x="58.4" y="93.1">1Y</text>
<text x="63.9" y="94.9">6</text>
<text x="63.9" y="91.4">7</text>
<text x="302.9" y="91">AREF</text>
<text x="324.4" y="91">PC2 (ADC2PCINT10)</text>
<text x="324.4" y="94.5">PC3 (ADC3PCINT11)</text>
<text x="360.4" y="93.1">26</text>
<text x="43.9" y="96.7">2A</text>
<text x="58.2" y="96.7">3A</text>
<text x="58.4" y="100.2">2Y</text>
<text x="63.9" y="98.4">5</text>
<text x="317.6" y="98.1">PC4 (ADC4SDAPCINT12)</text>
<text x="318.3" y="101.6">PC5 (ADC5SCLPCINT13)</text>
<text x="360.4" y="96.7">27</text>
<text x="360.4" y="100.2">28</text>
<text x="322.9" y="105.1">PC6 (RESETPCINT14)</text>
<text x="360.4" y="103.7">29</text>
<text x="326.2" y="112.2">PD0 (RXDPCINT16)</text>
<text x="360.4" y="110.8">30</text>
<text x="325.3" y="119.2">PD2 (INT0PCINT18)</text>
<text x="326.4" y="115.7">PD1 (TXDPCINT17)</text>
<text x="360.4" y="114.3">31</text>
<text x="360.4" y="117.8">32</text>
<text x="316.4" y="122.8">PD3 (PCINT19OC2BINT1)</text>
<text x="360.4" y="124.9">2</text>
<text x="360.4" y="121.4">1</text>
<text x="320.1" y="129.8">PD5 (PCINT21OC0BT1)</text>
<text x="322.5" y="126.3">PD4 (PCINT20XCKT0)</text>
<text x="360.4" y="128.4">9</text>
<text x="360.4" y="131.9">10</text>
<text x="316.2" y="133.4">PD6 (PCINT22OC0AAIN0)</text>
<text x="325.1" y="136.9">PD7 (PCINT23AIN1)</text>
<text x="360.4" y="135.5">11</text>
<text x="319.2" y="143.9">PB0 (PCINT0CLKOICP1)</text>
<text x="360.4" y="142.5">12</text>
<text x="326.4" y="147.5">PB1 (PCINT1OC1A)</text>
<text x="360.4" y="146.1">13</text>
<text x="360.4" y="149.6">14</text>
<text x="317.7" y="154.5">PB3 (PCINT3OC2AMOSI)</text>
<text x="322.1" y="151">PB2 (PCINT2SSOC1B)</text>
<text x="360.4" y="153.1">15</text>
<text x="326.6" y="158">PB4 (PCINT4MISO)</text>
<text x="328.7" y="161.6">PB5 (SCKPCINT5)</text>
<text x="360.4" y="156.6">16</text>
<text x="360.4" y="160.2">17</text>
<text x="400.4" y="161.9">1</text>
<text x="295.7" y="167.2">33</text>
<text x="314.4" y="165.1">PB6 (PCINT6XTAL1TOSC1)</text>
<text x="360.4" y="163.7">7</text>
<text x="360.4" y="167.2">8</text>
<text x="400.4" y="167.2">2</text>
<text x="302.9" y="168.6">DAP</text>
<text x="314.4" y="168.6">PB7 (PCINT7XTAL2TOSC2)</text>
<text x="400.4" y="172.5">3</text>
<text x="444" y="168.6">+</text>
<text x="165.8" y="184.9">8</text>
<text x="199.5" y="184.9">1</text>
<text x="165.8" y="191.9">7</text>
<text x="170.3" y="186.3">VDD</text>
<text x="189.8" y="186.3">GND</text>
<text x="199.5" y="191.9">2</text>
<text x="170.3" y="193.3">GND</text>
<text x="190.5" y="193.3">CSB</text>
<text x="45.6" y="200.7">1</text>
<text x="49.1" y="202.5">SDO</text>
<text x="68" y="202.5">SDX</text>
<text x="76.2" y="200.7">14</text>
<text x="165.8" y="199">6</text>
<text x="170.3" y="200.4">VDDIO</text>
<text x="191.1" y="200.4">SDI</text>
<text x="199.5" y="199">3</text>
<text x="45.6" y="204.3">2</text>
<text x="45.6" y="207.8">3</text>
<text x="49.1" y="206">ASDX</text>
<text x="49.1" y="209.6">ASCX</text>
<text x="68.2" y="209.6">CSB</text>
<text x="68.2" y="206">SCX</text>
<text x="76.2" y="207.8">12</text>
<text x="76.2" y="204.3">13</text>
<text x="165.8" y="206">5</text>
<text x="170.3" y="207.4">SDO</text>
<text x="190.5" y="207.4">SCK</text>
<text x="199.5" y="206">4</text>
<text x="45.6" y="211.3">4</text>
<text x="49.1" y="213.1">INT1</text>
<text x="65.1" y="213.1">OSDO</text>
<text x="76.2" y="214.8">10</text>
<text x="76.2" y="211.3">11</text>
<text x="65.7" y="216.6">OCSB</text>
<text x="67.1" y="220.1">INT2</text>
<text x="76.2" y="218.4">9</text>
<text x="220.3" y="266">1</text>
<text x="220.3" y="269.5">2</text>
<text x="223.8" y="267.8">CBST</text>
<text x="236.9" y="267.8">VOUT</text>
<text x="247.3" y="266">7</text>
<text x="116.4" y="273">4</text>
<text x="220.3" y="273">3</text>
<text x="223.8" y="271.3">EN</text>
<text x="223.8" y="274.8">FB</text>
<text x="116.4" y="276.6">1</text>
<text x="220.3" y="276.6">4</text>
<text x="223.8" y="278.3">VIN</text>
<text x="240.5" y="278.3">SW</text>
<text x="247.3" y="276.6">5</text>
<text x="116.2" y="283.6">C</text>
<text x="116.4" y="287.2">2</text>
<text x="35.5" y="293.9">MTN4</text>
<text x="35.5" y="290.3">MTN3</text>
<text x="51.2" y="293.9">MTN2</text>
<text x="51.2" y="290.3">MTN1</text>
<text x="116.4" y="290.7">5</text>
<text x="163.2" y="292.1">1</text>
<text x="163.2" y="299.2">2</text>
<text x="41.8" y="302.7" transform="rotate(-90 41.8 302.7)">5</text>
<text x="45.4" y="302.7" transform="rotate(-90 45.4 302.7)">4</text>
<text x="48.9" y="302.7" transform="rotate(-90 48.9 302.7)">3</text>
<text x="52.4" y="302.7" transform="rotate(-90 52.4 302.7)">2</text>
<text x="56" y="302.7" transform="rotate(-90 56 302.7)">1</text>
<text x="40.4" y="307.2" transform="rotate(-90 40.4 307.2)">5</text>
<text x="44" y="307.2" transform="rotate(-90 44 307.2)">4</text>
<text x="47.5" y="307.2" transform="rotate(-90 47.5 307.2)">3</text>
<text x="51" y="307.2" transform="rotate(-90 51 307.2)">2</text>
<text x="54.5" y="307.2" transform="rotate(-90 54.5 307.2)">1</text>
<text x="361.4" y="308.3">C</text>
<text x="361.6" y="311.9">1</text>
<text x="366" y="309.7">C</text>
<text x="376.5" y="309.7">C</text>
<text x="381.2" y="311.9">8</text>
<text x="381.2" y="308.3">C</text>
<text x="468.9" y="308.3">1</text>
<text x="468.9" y="311.9">2</text>
<text x="361.6" y="315.4">2</text>
<text x="366" y="313.3">1</text>
<text x="366" y="316.8">2</text>
<text x="376.7" y="316.8">4</text>
<text x="376.7" y="313.3">8</text>
<text x="381.2" y="315.4">4</text>
<text x="468.9" y="315.4">3</text>
<text x="534.2" y="315.4">1</text>
<text x="468.9" y="318.9">4</text>
<text x="468.9" y="322.4">5</text>
<text x="534.2" y="318.9">2</text>
<text x="534.2" y="322.4">3</text>
<text x="534.2" y="326">4</text>
<text x="33.1" y="340.1">1</text>
<text x="38.3" y="341.5">IN</text>
<text x="50.6" y="341.5">OUT</text>
<text x="60.5" y="340.1">5</text>
<text x="135.8" y="336.5">4</text>
<text x="140.3" y="338">VCC</text>
<text x="160.8" y="338">BAT</text>
<text x="169.5" y="336.5">5</text>
<text x="33.1" y="347.1">3</text>
<text x="60.5" y="347.1">4</text>
<text x="135.8" y="347.1">8</text>
<text x="169.5" y="347.1">9</text>
<text x="38.3" y="348.5">EN</text>
<text x="52.8" y="348.5">NC</text>
<text x="140.3" y="348.5">CE</text>
<text x="160.5" y="348.5">PAD</text>
<text x="135.8" y="357.7">7</text>
<text x="140.3" y="359.1">CHRG</text>
<text x="158.5" y="359.1">TEMP</text>
<text x="169.5" y="357.7">1</text>
<text x="220.3" y="363">1</text>
<text x="223.8" y="364.8">OD</text>
<text x="135.8" y="368.3">6</text>
<text x="140.3" y="369.7">STDBY</text>
<text x="158" y="369.7">PROG</text>
<text x="169.5" y="368.3">2</text>
<text x="220.3" y="366.5">2</text>
<text x="220.3" y="370.1">3</text>
<text x="223.8" y="368.3">CS</text>
<text x="223.8" y="371.8">OC</text>
<text x="237.9" y="371.8">TD</text>
<text x="243.8" y="370.1">4</text>
<text x="153.3" y="383" transform="rotate(-90 153.3 383)">3</text>
<text x="154.7" y="378.5" transform="rotate(-90 154.7 378.5)">GND</text>
</g>
<g font-size="3.2">
<text x="40.4" y="98.4">4</text>
<text x="43.9" y="100.2">GND</text>
<text x="297.7" y="153.1">3</text>
<text x="302.9" y="154.5">GND</text>
<text x="295.7" y="160.2">21</text>
<text x="297.7" y="156.6">5</text>
<text x="302.9" y="158">GND</text>
<text x="302.9" y="161.6">GND</text>
<text x="321.2" y="202.1">1</text>
<text x="329.8" y="202.1">2</text>
<text x="409.4" y="198.6">1</text>
<text x="409.4" y="202.1">2</text>
<text x="321.2" y="205.7">3</text>
<text x="321.2" y="209.2">5</text>
<text x="329.8" y="205.7">4</text>
<text x="329.8" y="209.2">6</text>
<text x="409.4" y="205.7">3</text>
<text x="45.6" y="218.4">6</text>
<text x="45.6" y="221.9">7</text>
<text x="49.1" y="220.1">GNDIO</text>
<text x="49.1" y="223.7">GND</text>
<text x="238.6" y="273">GND</text>
<text x="247.3" y="271.3">6</text>
<text x="47.5" y="358.7" transform="rotate(-90 47.5 358.7)">2</text>
<text x="235" y="364.8">GND</text>
<text x="243.8" y="363">6</text>
</g>
<g font-size="2.5" fill="#8d2323">
<text x="170.6" y="57.5">DAT0(D0)</text>
<text x="188.2" y="59.6" transform="rotate(-90 188.2 59.6)">GND</text>
<text x="191.8" y="59.6" transform="rotate(-90 191.8 59.6)">GND</text>
<text x="194.7" y="57.5">VDD</text>
<text x="170.6" y="64.6">DAT2(RSV)</text>
<text x="170.6" y="61">DAT1(RSV)</text>
<text x="170.6" y="68.1">CDDAT3(CS)</text>
<text x="196.6" y="71.6">CD</text>
<text x="170.6" y="75.1">CMD(DI)</text>
<text x="170.6" y="78.7">CLK(SCLK)</text>
<text x="188.2" y="80.1" transform="rotate(-90 188.2 80.1)">GND</text>
<text x="191.8" y="80.1" transform="rotate(-90 191.8 80.1)">GND</text>
<text x="195.2" y="78.7">VSS</text>
</g>
</svg>
